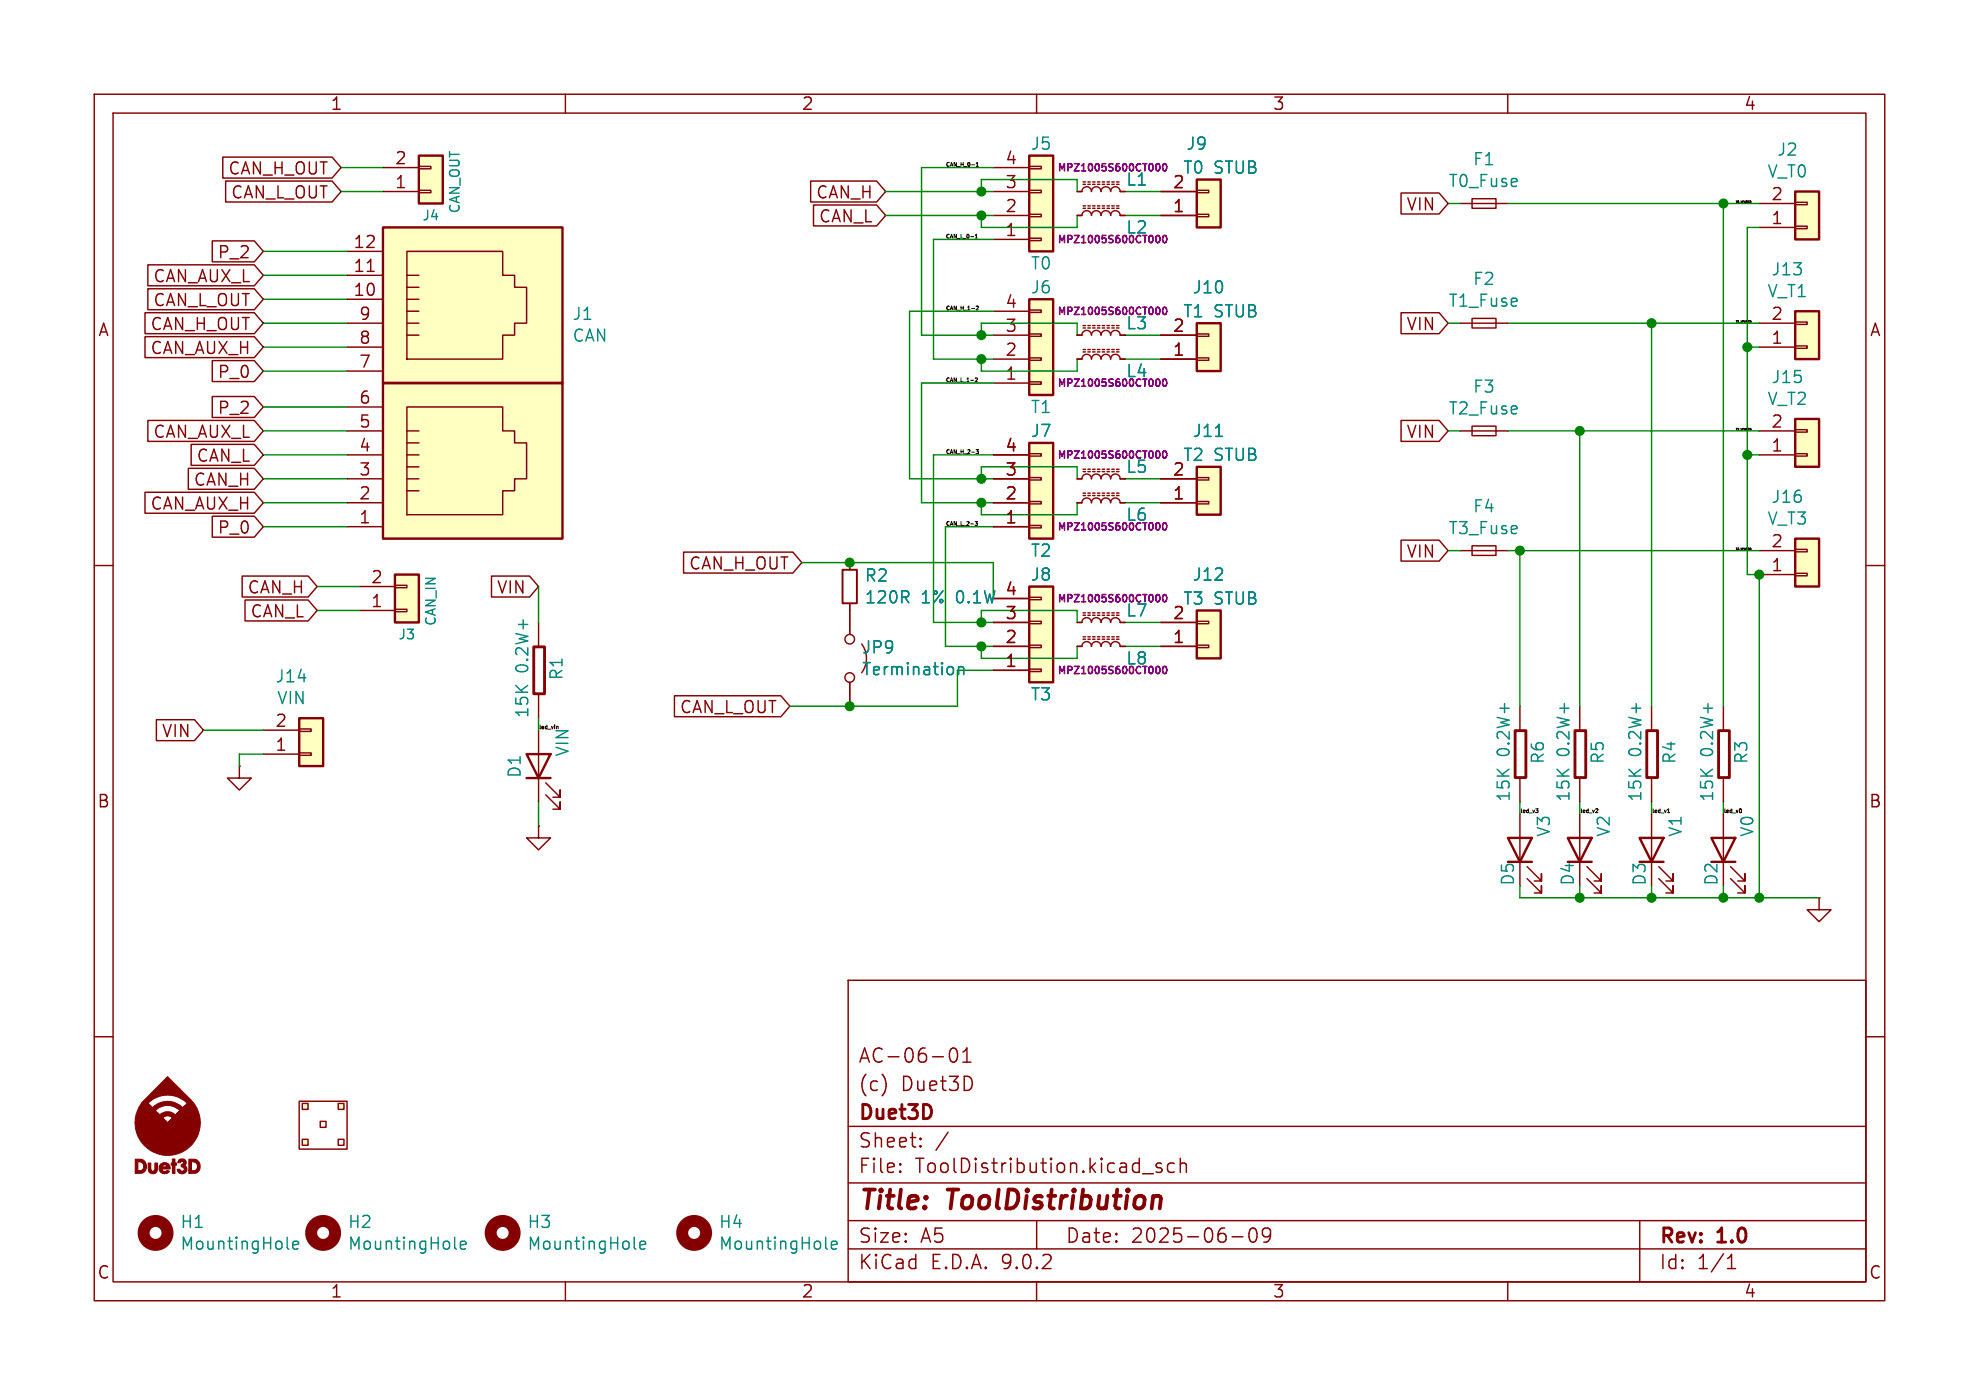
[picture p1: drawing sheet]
<svg xmlns="http://www.w3.org/2000/svg" width="210mm" height="148mm" viewBox="0 0 210 148" stroke-linecap="round" stroke-linejoin="round" font-family="sans-serif">
<path d="M0 0h210v148h-210z" fill="#fff" stroke="#fff" stroke-width=".11"/>
<g fill="none" stroke="#840000" stroke-width=".15">
<path d="M10 10h190v128h-190zM12 12h186v124h-186zM60 10v2M110 10v2M160 10v2M10 60h2M198 60h2M175.3 86.4v5M176 93.2l1.5 1.5v-.7v.7h-.7M176 91.9l1.5 1.6v-.8v.8h-.7M10 110h2M90 104h108v32h-108z"/>
<path d="M90 119.5h108M94 114.6v.4v.6M100.9 111.3a.36 .36 0 0 1 .4-.1 .36 .36 0 0 1 .2 .3 .88 .88 0 0 1-.2 1.2 .38 .38 0 0 1-.5-.3 1.28 1.28 0 0 1 .1-1.1zM102.2 112.7h.8M102.2 111.6l.4-.4v1.5M198 110h2M60 136v2M90 132.5h108M90 129.5h108M90 125.5h108M95.5 124.2l.1 .1-.1 .1M95.5 124.2v.1v.1"/>
<path d="M95.5 123.5v.1M95.5 124.2v.2M95.5 123.5h.1l-.1 .1M97.7 121.5l.1 .1-.1 .1M97.7 121.5l-.1 .1 .1 .1M97.7 120.8v.1M97.7 121.5v.2M97.7 120.8h.1l-.1 .1M97.7 120.8h-.1l.1 .1M100.6 120.1l-1.3 1.9M110 136v2M110 129.5v3"/>
<path d="M121.2 124.5h1.2M123.2 123.5l-.3-.1-.2 .2 .1 .2 .4 .2 .1 .1-.1 .2-.1 .1-.4-.1M124.6 123.5l-.4-.1-.3 .3v.4l.1 .2 .2 .1 .4-.1M125.2 123.5a.37 .37 0 0 1 .7 .1v.8M125.2 122.9v1.5M130.8 131.2h1.1M132.7 130.4a.36 .36 0 0 1 .3-.1 .36 .36 0 0 1 .3 .3 .88 .88 0 0 1-.3 1.2 .38 .38 0 0 1-.4-.3 1.28 1.28 0 0 1 .1-1.1zM134.8 130.9l-.3 .3h-.2l-.3-.3v-.3l.1-.2 .4-.1 .3 .1a.99 .99 0 0 1-.4 1.4h-.3M160 136v2M174 129.5v6.5M183.3 134.6h.9M183.3 133.5l.5-.4v1.5"/>
</g>
<g fill="none" stroke="#840000" stroke-width="1.3">
<circle cx="34.3" cy="130.8" r="1.27"/>
<circle cx="53.3" cy="130.8" r="1.27"/>
</g>
<path d="M48.2 132.4l.2 .1M48.9 132.1l.6-.1-.1-.3h-.4l-.1 .2v.6h.1h.4M67.3 132.4l.2 .1M67.9 132.1l.6-.1-.1-.3h-.3l-.2 .2 .1 .6h.1h.3" fill="none" stroke="#008484" stroke-width=".15"/>
<path d="M174 88.9h2.5l-1.2 2.5zM174 91.4h2.5" fill="none" stroke="#840000" stroke-width=".25"/>
<g fill="#ffffc2">
<path d="M32.1 117.1h.6v.6h-.6z"/>
<path d="M32.1 120.9h.6v.6h-.6z"/>
<path d="M35.9 117.1h.6v.6h-.6z"/>
</g>
<g fill="none" stroke="#840000" stroke-width=".15">
<path d="M154.9 21.6h5.1M154.9 34.3h5.1M156.2 21.1h2.5v1h-2.5zM156.2 33.8h2.5v1h-2.5zM182.9 74.9v2.6M182.9 82.6v2.5M182.9 86.4v5M183.6 93.2l1.6 1.5v-.7v.7h-.8M183.6 91.9l1.6 1.6v-.8v.8h-.8M31.7 116.8h5.1v5.1h-5.1zM32.1 117.1h.6v.6h-.6zM34 119h.6v.6h-.6z"/>
<path d="M35.9 117.1h.6v.6h-.6zM32.1 120.9h.6v.6h-.6zM35.9 120.9h.6v.6h-.6z"/>
</g>
<path d="M182.4 77.5h1.1v5h-1.1z" fill="none" stroke="#840000" stroke-width=".3"/>
<path d="M181.6 88.9h2.5l-1.2 2.5zM181.6 91.4h2.5" fill="none" stroke="#840000" stroke-width=".25"/>
<path d="M41.9 61h2.5v5h-2.5z" fill="#ffffc2"/>
<path d="M41.9 61h2.5v5h-2.5z" fill="none" stroke="#840000" stroke-width=".25"/>
<path d="M38.1 64.8h3.8M38.1 62.2h3.8M41.9 64.6h1.3v.3h-1.3zM41.9 62.1h1.3v.3h-1.3z" fill="none" stroke="#840000" stroke-width=".15"/>
<path d="M190.5 20.3h2.5v5.1h-2.5z" fill="#ffffc2"/>
<path d="M190.5 20.3h2.5v5.1h-2.5z" fill="none" stroke="#840000" stroke-width=".25"/>
<path d="M186.7 24.1h3.8M186.7 21.6h3.8M190.5 24h1.3v.3h-1.3zM190.5 21.5h1.3v.2h-1.3zM154.9 45.7h5.1M156.2 45.2h2.5v1h-2.5z" fill="none" stroke="#840000" stroke-width=".15"/>
<path d="M31.7 76.2h2.6v5.1h-2.6z" fill="#ffffc2"/>
<path d="M31.7 76.2h2.6v5.1h-2.6z" fill="none" stroke="#840000" stroke-width=".25"/>
<path d="M27.9 77.5h3.8M31.7 79.9h1.3v.2h-1.3zM31.7 77.3h1.3v.3h-1.3zM27.9 80h3.8" fill="none" stroke="#840000" stroke-width=".15"/>
<path d="M190.5 57.2h2.5v5h-2.5z" fill="#ffffc2"/>
<path d="M190.5 57.2h2.5v5h-2.5z" fill="none" stroke="#840000" stroke-width=".25"/>
<path d="M186.7 58.4h3.8M190.5 58.3h1.3v.2h-1.3zM186.7 61h3.8M190.5 60.8h1.3v.3h-1.3z" fill="none" stroke="#840000" stroke-width=".15"/>
<path d="M109.2 47h2.6v10.2h-2.6z" fill="#ffffc2"/>
<path d="M109.2 47h2.6v10.2h-2.6zM166.4 88.9h2.5l-1.3 2.5zM166.4 91.4h2.5" fill="none" stroke="#840000" stroke-width=".25"/>
<g fill="none" stroke="#840000" stroke-width=".15">
<path d="M114.9 19.6h.3M114.9 19.3h.3M115.4 19.6h.3M115.4 19.3h.3M116 19.6h.2M116 19.3h.2M116.5 19.6h.2M116.5 19.3h.2M117 19.6h.2M117 19.3h.2M117.5 19.6h.2M117.5 19.3h.2"/>
<path d="M118 19.6h.2M118 19.3h.2M118.5 19.6h.2M118.5 19.3h.2M114.3 20.3h.5a.51 .51 0 0 1 .5-.5 .51 .51 0 0 1 .5 .5 .51 .51 0 0 1 .5-.5 .51 .51 0 0 1 .5 .5 .51 .51 0 0 1 .5-.5 .51 .51 0 0 1 .6 .5 .51 .51 0 0 1 .5-.5 .51 .51 0 0 1 .5 .5h.5M105.4 55.9h3.8M105.4 53.3h3.8M105.4 50.8h3.8M105.4 48.3h3.8M109.2 55.8h1.3v.2h-1.3zM109.2 53.2h1.3v.3h-1.3zM109.2 50.7h1.3v.2h-1.3z"/>
<path d="M109.2 48.1h1.3v.3h-1.3zM167.6 86.4v5M168.4 93.2l1.5 1.5v-.7v.7h-.7M168.4 91.9l1.5 1.6v-.8v.8h-.7"/>
</g>
<path d="M122.7 17.5l.1-.1a.41 .41 0 0 1 .3 .3 .41 .41 0 0 1-.3 .4l-.1-.1M123.4 17.4h.2a.41 .41 0 0 1 .2 .3 .41 .41 0 0 1-.2 .4l-.2-.3z" fill="none" stroke="#840084" stroke-width=".15"/>
<path d="M127 19.1h2.5v5h-2.5z" fill="#ffffc2"/>
<path d="M127 19.1h2.5v5h-2.5zM160 88.9h2.6l-1.3 2.5zM160 91.4h2.6" fill="none" stroke="#840000" stroke-width=".25"/>
<path d="M123.2 22.9h3.8M123.2 20.3h3.8M127 22.7h1.3v.3h-1.3zM127 20.2h1.3v.2h-1.3zM161.3 86.4v5M162.1 93.2l1.5 1.5v-.7v.7h-.8M162.1 91.9l1.5 1.6v-.8v.8h-.8" fill="none" stroke="#840000" stroke-width=".15"/>
<path d="M109.2 62.2h2.6v10.2h-2.6z" fill="#ffffc2"/>
<path d="M109.2 62.2h2.6v10.2h-2.6z" fill="none" stroke="#840000" stroke-width=".25"/>
<path d="M105.4 71.1h3.8M105.4 68.6h3.8M105.4 66h3.8M105.4 63.5h3.8M109.2 71h1.3v.2h-1.3zM109.2 68.5h1.3v.2h-1.3zM109.2 65.9h1.3v.3h-1.3zM109.2 63.4h1.3v.2h-1.3z" fill="none" stroke="#840000" stroke-width=".15"/>
<path d="M127 49.5h2.5v5.1h-2.5z" fill="#ffffc2"/>
<path d="M127 49.5h2.5v5.1h-2.5z" fill="none" stroke="#840000" stroke-width=".25"/>
<g fill="none" stroke="#840000" stroke-width=".15">
<path d="M114.3 35.6h.5a.51 .51 0 0 1 .5-.5 .51 .51 0 0 1 .5 .5 .51 .51 0 0 1 .5-.5 .51 .51 0 0 1 .5 .5 .51 .51 0 0 1 .5-.5 .51 .51 0 0 1 .6 .5 .51 .51 0 0 1 .5-.5 .51 .51 0 0 1 .5 .5h.5M114.9 34.8h.3M114.9 34.5h.3M115.4 34.8h.3M115.4 34.5h.3M116 34.8h.2M116 34.5h.2M116.5 34.8h.2M116.5 34.5h.2M117 34.8h.2M117 34.5h.2M117.5 34.8h.2"/>
<path d="M117.5 34.5h.2M118 34.8h.2M118 34.5h.2M118.5 34.8h.2M118.5 34.5h.2M90.2 59.7v.8M123.2 53.3h3.8M123.2 50.8h3.8M127 53.2h1.3v.3h-1.3zM127 50.7h1.3v.2h-1.3zM90.2 64v3.3M90.2 72.4v2.5"/>
<path d="M91.4 68.3a2.54 2.54 0 0 1 0 3.1M161.3 74.9v2.6M167.6 74.9v2.6M175.3 74.9v2.6M161.3 82.6v2.5M167.6 82.6v2.5M175.3 82.6v2.5M193 95.3v1.2h1.3l-1.3 1.3-1.2-1.3h1.2M193 95.3h.1"/>
<circle cx="90.2" cy="71.9" r=".51"/>
<circle cx="90.2" cy="67.8" r=".51"/>
</g>
<path d="M129 46.3h.7M101.7 70.7v.9M101.7 70.8a.32 .32 0 0 1 .6 .1v.7" fill="none" stroke="#008484" stroke-width=".15"/>
<path d="M160.8 77.5h1.1v5h-1.1zM167.1 77.5h1.2v5h-1.2zM174.8 77.5h1.1v5h-1.1z" fill="none" stroke="#840000" stroke-width=".3"/>
<path d="M122.7 32.7l.1-.1a.41 .41 0 0 1 .3 .4 .41 .41 0 0 1-.3 .4l-.1-.2M123.4 32.7l.2-.1a.41 .41 0 0 1 .2 .4 .41 .41 0 0 1-.2 .4l-.2-.3z" fill="none" stroke="#840084" stroke-width=".15"/>
<path d="M89.4 60.5h1.5v3.5h-1.5z" fill="none" stroke="#840000" stroke-width=".2"/>
<g fill="#ffffc2">
<path d="M40.6 24.1h19.1v16.5h-19.1z"/>
<path d="M40.6 40.6h19.1v16.6h-19.1z"/>
</g>
<path d="M40.6 24.1h19.1v16.5h-19.1zM40.6 40.6h19.1v16.6h-19.1z" fill="none" stroke="#840000" stroke-width=".25"/>
<g fill="none" stroke="#840000" stroke-width=".15">
<path d="M36.8 26.7h3.8M36.8 29.2h3.8M36.8 31.8h3.8M36.8 34.3h3.8M36.8 36.8h3.8M36.8 39.4h3.8M39 28.8h.7M43.2 29.2h1.2M43.2 30.5h1.2M43.2 31.8h1.2M43.2 33h1.2M43.2 34.3h1.2"/>
<path d="M43.2 35.6h1.2M43.2 26.7h10.1v2.5h1.3v1.3h1.3v3.8h-1.3v1.3h-1.3v2.5h-10.1zM36.8 43.2h3.8M36.8 45.7h3.8M36.8 48.3h3.8M36.8 50.8h3.8M36.8 53.3h3.8M36.8 55.9h3.8M43.2 45.7h1.2M43.2 47h1.2M43.2 48.3h1.2M43.2 49.5h1.2"/>
<path d="M43.2 50.8h1.2M43.2 52.1h1.2M43.2 43.2h10.1v2.5h1.3v1.3h1.3v3.8h-1.3v1.3h-1.3v2.5h-10.1z"/>
</g>
<path d="M127 34.3h2.5v5.1h-2.5z" fill="#ffffc2"/>
<path d="M127 34.3h2.5v5.1h-2.5z" fill="none" stroke="#840000" stroke-width=".25"/>
<path d="M123.2 38.1h3.8M123.2 35.6h3.8M127 38h1.3v.2h-1.3zM127 35.4h1.3v.3h-1.3z" fill="none" stroke="#840000" stroke-width=".15"/>
<path d="M44.4 16.5h2.6v5.1h-2.6z" fill="#ffffc2"/>
<path d="M44.4 16.5h2.6v5.1h-2.6z" fill="none" stroke="#840000" stroke-width=".25"/>
<g fill="none" stroke="#840000" stroke-width=".15">
<path d="M40.6 17.8h3.8M44.4 17.7h1.3v.2h-1.3zM40.6 20.3h3.8M44.4 20.2h1.3v.2h-1.3zM114.3 22.9h.5a.51 .51 0 0 1 .5-.5 .51 .51 0 0 1 .5 .5 .51 .51 0 0 1 .5-.5 .51 .51 0 0 1 .5 .5 .51 .51 0 0 1 .5-.5 .51 .51 0 0 1 .6 .5 .51 .51 0 0 1 .5-.5 .51 .51 0 0 1 .5 .5h.5M114.9 22.1h.3M114.9 21.8h.3M115.4 22.1h.3M115.4 21.8h.3M116 22.1h.2M116 21.8h.2M116.5 22.1h.2"/>
<path d="M116.5 21.8h.2M117 22.1h.2M117 21.8h.2M117.5 22.1h.2M117.5 21.8h.2M118 22.1h.2M118 21.8h.2M118.5 22.1h.2M118.5 21.8h.2M154.9 58.4h5.1M156.2 57.9h2.5v1h-2.5z"/>
</g>
<path d="M122.7 25.1l.1-.1a.41 .41 0 0 1 .3 .4 .41 .41 0 0 1-.3 .3l-.1-.1M123.4 25.1l.2-.1a.41 .41 0 0 1 .2 .4 .41 .41 0 0 1-.2 .3l-.2-.2z" fill="none" stroke="#840084" stroke-width=".15"/>
<path d="M109.2 31.8h2.6v10.1h-2.6z" fill="#ffffc2"/>
<path d="M109.2 31.8h2.6v10.1h-2.6z" fill="none" stroke="#840000" stroke-width=".25"/>
<path d="M105.4 38.1h3.8M105.4 35.6h3.8M105.4 33h3.8M109.2 38h1.3v.2h-1.3zM109.2 35.4h1.3v.3h-1.3zM109.2 32.9h1.3v.2h-1.3zM105.4 40.6h3.8M109.2 40.5h1.3v.3h-1.3z" fill="none" stroke="#840000" stroke-width=".15"/>
<path d="M109.2 16.5h2.6v10.2h-2.6z" fill="#ffffc2"/>
<path d="M109.2 16.5h2.6v10.2h-2.6zM55.9 80h2.5l-1.3 2.6zM55.9 82.6h2.5" fill="none" stroke="#840000" stroke-width=".25"/>
<path d="M105.4 17.8h3.8M109.2 17.7h1.3v.2h-1.3zM105.4 25.4h3.8M105.4 22.9h3.8M105.4 20.3h3.8M109.2 25.3h1.3v.2h-1.3zM109.2 22.7h1.3v.3h-1.3zM109.2 20.2h1.3v.2h-1.3zM57.1 77.5v7.6M57.9 84.3l1.5 1.6v-.8v.8h-.7M57.9 83.1l1.5 1.5v-.8v.8h-.7" fill="none" stroke="#840000" stroke-width=".15"/>
<g fill="#840000" stroke="#840000" stroke-width=".11">
<path d="M14.4 123h.5l.5 .2 .1 .7-.1 .3-.2 .2-.8 .1v-.3h.6l.2-.3v-.3l-.1-.2-.5-.1v.9h-.2z"/>
<path d="M15.7 123.4h.3v.6l.1 .3h.2l.1-.2v-.7h.3v.9a.5 .5 0 0 1-.7 .2l-.3-.3z"/>
<path d="M17 123.5l.4-.2 .5 .2 .1 .2 .1 .3h-1l.3 .3 .3-.1 .3 .1a.58 .58 0 0 1-.8 .2l-.2-.2-.1-.5h.9l-.1-.2h-.4l-.1 .2h-.3z"/>
<path d="M15.3 116.7l2.5-2.5 2.6 2.7a3.5 3.5 0 0 1 .9 2.1l-.1 1-.4 .8-.7 .9-.8 .6-1 .3h-1l-1-.4-.9-.6a3.3 3.3 0 0 1-1.1-2.3l.1-.7h2.9l.5 .5 .5-.5-.4-.2h-.3l-.3 .2h-2.9l.2-.8h1.9l.4 .5 .7-.3h.5l.5 .3 .5-.4-.6-.5-.5-.1-.9 .1-.6 .4h-1.9l.4-.8h.7l.5 .5a2.16 2.16 0 0 1 1.7-.6l.6 .1 .5 .2 .4 .3 .5-.4-.7-.5-1-.4-1.1 .1-.8 .3-.6 .4h-.7z"/>
<path d="M18.3 123h.3v.4h.1v.2h-.1v.9h-.3v-.9h-.1v-.2h.1z"/>
<path d="M18.9 123.1l.3-.1h.3l.2 .1 .1 .1v.2l-.2 .3 .2 .2v.4l-.4 .2h-.4l-.1-.2-.1-.2h.3a.22 .22 0 0 0 .2 .2 .22 .22 0 0 0 .2-.1v-.3l-.3-.1v-.3h.1a.16 .16 0 0 0 .2-.1 .16 .16 0 0 0-.2-.2 .16 .16 0 0 0-.1 .2h-.3z"/>
<path d="M20 123h.8l.3 .3 .1 .7-.3 .4-.9 .1v-.3h.8l.2-.3-.1-.4-.1-.2h-.5v.9h-.3z"/>
</g>
<path d="M127 64.8h2.5v5.1h-2.5z" fill="#ffffc2"/>
<path d="M127 64.8h2.5v5.1h-2.5z" fill="none" stroke="#840000" stroke-width=".25"/>
<g fill="none" stroke="#840000" stroke-width=".15">
<path d="M114.3 38.1h.5a.51 .51 0 0 1 .5-.5 .51 .51 0 0 1 .5 .5 .51 .51 0 0 1 .5-.5 .51 .51 0 0 1 .5 .5 .51 .51 0 0 1 .5-.5 .51 .51 0 0 1 .6 .5 .51 .51 0 0 1 .5-.5 .51 .51 0 0 1 .5 .5h.5M114.9 37.3h.3M114.9 37.1h.3M115.4 37.3h.3M115.4 37.1h.3M116 37.3h.2M116 37.1h.2M116.5 37.3h.2M116.5 37.1h.2M117 37.3h.2M117 37.1h.2M117.5 37.3h.2"/>
<path d="M117.5 37.1h.2M118 37.3h.2M118 37.1h.2M118.5 37.3h.2M118.5 37.1h.2M114.3 53.3h.5a.51 .51 0 0 1 .5-.5 .51 .51 0 0 1 .5 .5 .51 .51 0 0 1 .5-.5 .51 .51 0 0 1 .5 .5 .51 .51 0 0 1 .5-.5 .51 .51 0 0 1 .6 .5 .51 .51 0 0 1 .5-.5 .51 .51 0 0 1 .5 .5h.5M114.3 50.8h.5a.51 .51 0 0 1 .5-.5 .51 .51 0 0 1 .5 .5 .51 .51 0 0 1 .5-.5 .51 .51 0 0 1 .5 .5 .51 .51 0 0 1 .5-.5 .51 .51 0 0 1 .6 .5 .51 .51 0 0 1 .5-.5 .51 .51 0 0 1 .5 .5h.5M114.9 52.6h.3M114.9 52.3h.3M114.9 50h.3M114.9 49.8h.3M115.4 52.6h.3"/>
<path d="M115.4 52.3h.3M115.4 50h.3M115.4 49.8h.3M116 52.6h.2M116 52.3h.2M116 50h.2M116 49.8h.2M116.5 52.6h.2M116.5 52.3h.2M116.5 50h.2M116.5 49.8h.2M117 52.6h.2"/>
<path d="M117 52.3h.2M117 50h.2M117 49.8h.2M117.5 52.6h.2M117.5 52.3h.2M117.5 50h.2M117.5 49.8h.2M118 52.6h.2M118 52.3h.2M118 50h.2M118 49.8h.2M118.5 52.6h.2"/>
<path d="M118.5 52.3h.2M118.5 50h.2M118.5 49.8h.2M57.1 66v2.6M57.1 73.7v2.5M114.3 68.6h.5a.51 .51 0 0 1 .5-.5 .51 .51 0 0 1 .5 .5 .51 .51 0 0 1 .5-.5 .51 .51 0 0 1 .5 .5 .51 .51 0 0 1 .5-.5 .51 .51 0 0 1 .6 .5 .51 .51 0 0 1 .5-.5 .51 .51 0 0 1 .5 .5h.5M114.3 66h.5a.51 .51 0 0 1 .5-.5 .51 .51 0 0 1 .5 .5 .51 .51 0 0 1 .5-.5 .51 .51 0 0 1 .5 .5 .51 .51 0 0 1 .5-.5 .51 .51 0 0 1 .6 .5 .51 .51 0 0 1 .5-.5 .51 .51 0 0 1 .5 .5h.5M114.9 67.8h.3M114.9 67.6h.3M114.9 65.3h.3M114.9 65h.3M115.4 67.8h.3"/>
<path d="M115.4 67.6h.3M115.4 65.3h.3M115.4 65h.3M116 67.8h.2M116 67.6h.2M116 65.3h.2M116 65h.2M116.5 67.8h.2M116.5 67.6h.2M116.5 65.3h.2M116.5 65h.2M117 67.8h.2"/>
<path d="M117 67.6h.2M117 65.3h.2M117 65h.2M117.5 67.8h.2M117.5 67.6h.2M117.5 65.3h.2M117.5 65h.2M118 67.8h.2M118 67.6h.2M118 65.3h.2M118 65h.2M118.5 67.8h.2"/>
<path d="M118.5 67.6h.2M118.5 65.3h.2M118.5 65h.2M123.2 68.6h3.8M123.2 66h3.8M127 68.5h1.3v.2h-1.3zM127 65.9h1.3v.3h-1.3zM25.4 81.3v1.3h1.3l-1.3 1.2-1.3-1.2h1.3M25.4 81.3h.1"/>
</g>
<path d="M122.7 40.4l.1-.2a.41 .41 0 0 1 .3 .4 .41 .41 0 0 1-.3 .4l-.1-.2M122.7 48l.1-.2a.41 .41 0 0 1 .3 .4 .41 .41 0 0 1-.3 .4l-.1-.1M122.7 55.6l.1-.1a.41 .41 0 0 1 .3 .3 .41 .41 0 0 1-.3 .4l-.1-.1M123.4 40.3l.2-.1a.41 .41 0 0 1 .2 .4 .41 .41 0 0 1-.2 .4l-.2-.3zM123.4 47.9l.2-.1a.41 .41 0 0 1 .2 .4 .41 .41 0 0 1-.2 .4l-.2-.3zM123.4 55.5h.2a.41 .41 0 0 1 .2 .3 .41 .41 0 0 1-.2 .4l-.2-.3zM122.7 70.8l.1-.1a.41 .41 0 0 1 .3 .4 .41 .41 0 0 1-.3 .4l-.1-.2M122.7 63.2l.1-.1a.41 .41 0 0 1 .3 .4 .41 .41 0 0 1-.3 .3l-.1-.1M123.4 70.8l.2-.1a.41 .41 0 0 1 .2 .4 .41 .41 0 0 1-.2 .4l-.2-.3zM123.4 63.2l.2-.1a.41 .41 0 0 1 .2 .4 .41 .41 0 0 1-.2 .3l-.2-.2z" fill="none" stroke="#840084" stroke-width=".15"/>
<path d="M56.6 68.6h1.2v5h-1.2z" fill="none" stroke="#840000" stroke-width=".3"/>
<circle cx="16.5" cy="130.8" r="1.27" fill="none" stroke="#840000" stroke-width="1.3"/>
<path d="M30.5 132.4l.2 .1M31.1 132.1l.6-.1-.1-.3h-.3l-.2 .2v.6h.2h.3" fill="none" stroke="#008484" stroke-width=".15"/>
<path d="M190.5 44.5h2.5v5h-2.5z" fill="#ffffc2"/>
<path d="M190.5 44.5h2.5v5h-2.5z" fill="none" stroke="#840000" stroke-width=".25"/>
<path d="M186.7 48.3h3.8M186.7 45.7h3.8M190.5 48.1h1.3v.3h-1.3zM190.5 45.6h1.3v.2h-1.3z" fill="none" stroke="#840000" stroke-width=".15"/>
<path d="M190.5 33h2.5v5.1h-2.5z" fill="#ffffc2"/>
<path d="M190.5 33h2.5v5.1h-2.5z" fill="none" stroke="#840000" stroke-width=".25"/>
<g fill="none" stroke="#840000" stroke-width=".15">
<path d="M23.6 16.7h11.6l1 1.1-1 1.1h-11.6zM23.9 19.2h11.3l1 1.1-1 1.1h-11.3zM86 19.2h7l1 1.1-1 1.1h-7zM15.4 33.2h11.6l.9 1.1-.9 1.1h-11.6zM15.4 35.7h11.6l.9 1.1-.9 1.1h-11.6zM15.7 30.6h11.3l.9 1.2-.9 1.1h-11.3zM15.7 28.1h11.3l.9 1.1-.9 1.1h-11.3zM22.5 25.6h4.5l.9 1.1-.9 1.1h-4.5zM22.5 38.3h4.5l.9 1.1-.9 1.1h-4.5zM86.3 21.7h6.7l1 1.2-1 1.1h-6.7zM114.3 20.3h.5M114.3 22.9h.5"/>
<path d="M114.3 35.6h.5M114.3 38.1h.5M118.9 20.3h.5M118.9 22.9h.5M118.9 35.6h.5M118.9 38.1h.5M123.2 20.3h3.8M123.2 22.9h3.8M123.2 35.6h3.8M123.2 38.1h3.8M148.7 33.2h4l1 1.1-1 1.1h-4zM148.7 20.5h4l1 1.1-1 1.1h-4z"/>
<path d="M186.7 36.8h3.8M186.7 34.3h3.8M190.5 36.7h1.3v.3h-1.3zM190.5 34.2h1.3v.2h-1.3zM15.4 52.2h11.6l.9 1.1-.9 1.2h-11.6zM15.7 44.6h11.3l.9 1.1-.9 1.1h-11.3zM20 49.7h7l.9 1.1-.9 1.1h-7zM20.3 47.1h6.7l.9 1.2-.9 1.1h-6.7zM22.5 42.1h4.5l.9 1.1-.9 1.1h-4.5zM22.5 54.8h4.5l.9 1.1-.9 1.1h-4.5zM72.5 58.6h11.6l1 1.1-1 1.1h-11.6zM90.2 59.7v.8"/>
<path d="M105.4 55.9h3.8M105.4 53.3h3.8M105.4 50.8h3.8M105.4 48.3h3.8M114.3 53.3h.5M114.3 50.8h.5M118.9 53.3h.5M118.9 50.8h.5M123.2 53.3h3.8M123.2 50.8h3.8M148.7 57.3h4l1 1.1-1 1.1h-4zM148.7 44.6h4l1 1.1-1 1.1h-4z"/>
<path d="M16.6 76.4h4l1 1.1-1 1.1h-4zM25.7 61.1h7l1 1.1-1 1.1h-7zM26 63.7h6.7l1 1.1-1 1.1h-6.7zM52.2 61.1h4l.9 1.1-.9 1.1h-4zM71.6 73.8h11.3l.9 1.1-.9 1.1h-11.3zM90.2 64v3.3M90.2 72.4v2.5M105.4 71.1h3.8M105.4 68.6h3.8M105.4 66h3.8M105.4 63.5h3.8M114.3 68.6h.5"/>
<path d="M114.3 66h.5M118.9 68.6h.5M118.9 66h.5M123.2 68.6h3.8M123.2 66h3.8M57.1 87.6v1.3h1.3l-1.3 1.3-1.2-1.3h1.2M57.1 87.6h.1"/>
</g>
<circle cx="73.7" cy="130.8" r="1.27" fill="none" stroke="#840000" stroke-width="1.3"/>
<path d="M129 46.3h.7M101.7 70.7v.9M101.7 70.8a.32 .32 0 0 1 .6 .1v.7M87.6 132.4l.2 .1M88.2 132.1l.6-.1v-.3h-.4l-.2 .2 .1 .6h.1h.4" fill="none" stroke="#008484" stroke-width=".15"/>
<g fill="none" stroke="#000" stroke-width=".11">
<path d="M103.6 17.6h.2M103.6 17.4l.1-.2v.4M103.5 25.3h.2M103.5 25l.1-.1v.4M103.6 32.5h.1l.1 .1-.2 .3h.2M103.5 55.3h.2l-.1 .2h.1v.2h-.2M103.5 40.1h.1l.1 .1-.2 .3h.2M103.6 47.7h.2l-.1 .2h.1v.2h-.2M163 85.8h.2l-.1 .2h.1v.2M169.4 85.8l.2 .1-.3 .3M177 86.2h.2M177 85.9l.1-.1v.4"/>
<path d="M184.7 85.8l.1 .2v.2"/>
</g>
<g fill="none" stroke="#008400" stroke-width=".15">
<path d="M36.2 17.8h4.4M105.4 17.8h-7.6v17.8h7.6M27.9 34.3h8.9M27.9 36.8h8.9M27.9 39.4h8.9M27.9 31.8h8.9M27.9 29.2h8.9M27.9 26.7h8.9M36.2 20.3h4.4M94 22.9h11.4M94 20.3h11.4M104.1 20.3v-1.2h10.2v1.2"/>
<path d="M104.1 22.9v1.2h10.2v-1.2M104.1 35.6v-1.3h10.2v1.3M104.1 38.1v1.3h10.2v-1.3M105.4 25.4h-6.3v12.7h6.3M105.4 33h-8.9v17.8h8.9M119.4 22.9h3.8M119.4 20.3h3.8M119.4 38.1h3.8M119.4 35.6h3.8M153.7 34.3h1.2M153.7 21.6h1.2M160 34.3h26.7"/>
<path d="M160 21.6h26.7M175.3 34.3v40.6M182.9 21.6v53.3M185.4 36.8h1.3M186.7 24.1h-1.3v36.9h1.3v34.3M27.9 45.7h8.9M27.9 55.9h8.9M27.9 48.3h8.9M27.9 53.3h8.9M27.9 50.8h8.9M27.9 43.2h8.9M85.1 59.7h20.3v3.8"/>
<path d="M104.1 50.8v-1.3h10.2v1.3M104.1 53.3v1.3h10.2v-1.3M105.4 55.9h-5.1v12.7h5.1M105.4 48.3h-6.3v17.7h6.3M105.4 40.6h-7.6v12.7h7.6M119.4 53.3h3.8M119.4 50.8h3.8M153.7 58.4h1.2M153.7 45.7h1.2M160 58.4h26.7M160 45.7h26.7M161.3 58.4v16.5"/>
<path d="M167.6 45.7v29.2M185.4 48.3h1.3M21.6 77.5h6.3M33.7 64.8h4.4M33.7 62.2h4.4M57.1 62.2v3.8M57.1 76.2v1.3M104.1 66v-1.2h10.2v1.2M104.1 68.6v1.3h10.2v-1.3M105.4 71.1h-3.8v3.8h-17.8M119.4 68.6h3.8M119.4 66h3.8"/>
<path d="M27.9 80h-2.5v1.3M57.1 85.1v2.5M161.3 94v1.3h31.7M161.3 85.1v1.3M167.6 85.1v1.3M167.6 94v1.3M175.3 85.1v1.3M175.3 94v1.3M182.9 85.1v1.3M182.9 94v1.3"/>
</g>
<g fill="none" stroke="#840084" stroke-width=".15">
<path d="M122.7 17.5l.1-.1a.41 .41 0 0 1 .3 .3 .41 .41 0 0 1-.3 .4l-.1-.1M123.4 17.4h.2a.41 .41 0 0 1 .2 .3 .41 .41 0 0 1-.2 .4l-.2-.3zM122.7 25.1l.1-.1a.41 .41 0 0 1 .3 .4 .41 .41 0 0 1-.3 .3l-.1-.1M122.7 32.7l.1-.1a.41 .41 0 0 1 .3 .4 .41 .41 0 0 1-.3 .4l-.1-.2M123.4 25.1l.2-.1a.41 .41 0 0 1 .2 .4 .41 .41 0 0 1-.2 .3l-.2-.2zM123.4 32.7l.2-.1a.41 .41 0 0 1 .2 .4 .41 .41 0 0 1-.2 .4l-.2-.3zM122.7 40.4l.1-.2a.41 .41 0 0 1 .3 .4 .41 .41 0 0 1-.3 .4l-.1-.2M122.7 48l.1-.2a.41 .41 0 0 1 .3 .4 .41 .41 0 0 1-.3 .4l-.1-.1M122.7 55.6l.1-.1a.41 .41 0 0 1 .3 .3 .41 .41 0 0 1-.3 .4l-.1-.1M123.4 40.3l.2-.1a.41 .41 0 0 1 .2 .4 .41 .41 0 0 1-.2 .4l-.2-.3zM123.4 47.9l.2-.1a.41 .41 0 0 1 .2 .4 .41 .41 0 0 1-.2 .4l-.2-.3zM123.4 55.5h.2a.41 .41 0 0 1 .2 .3 .41 .41 0 0 1-.2 .4l-.2-.3z"/>
<path d="M122.7 63.2l.1-.1a.41 .41 0 0 1 .3 .4 .41 .41 0 0 1-.3 .3l-.1-.1M122.7 70.8l.1-.1a.41 .41 0 0 1 .3 .4 .41 .41 0 0 1-.3 .4l-.1-.2M123.4 63.2l.2-.1a.41 .41 0 0 1 .2 .4 .41 .41 0 0 1-.2 .3l-.2-.2zM123.4 70.8l.2-.1a.41 .41 0 0 1 .2 .4 .41 .41 0 0 1-.2 .4l-.2-.3z"/>
</g>
<g fill="#008400" stroke="#008400" stroke-width=".15">
<circle cx="182.9" cy="95.3" r=".46"/>
<circle cx="175.3" cy="95.3" r=".46"/>
<circle cx="167.6" cy="95.3" r=".46"/>
<circle cx="186.7" cy="95.3" r=".46"/>
<circle cx="104.1" cy="22.9" r=".46"/>
<circle cx="104.1" cy="20.3" r=".46"/>
<circle cx="104.1" cy="35.6" r=".46"/>
<circle cx="167.6" cy="45.7" r=".46"/>
<circle cx="175.3" cy="34.3" r=".46"/>
<circle cx="182.9" cy="21.6" r=".46"/>
<circle cx="185.4" cy="48.3" r=".46"/>
<circle cx="185.4" cy="36.8" r=".46"/>
<circle cx="161.3" cy="58.4" r=".46"/>
<circle cx="186.7" cy="61" r=".46"/>
<circle cx="104.1" cy="53.3" r=".46"/>
<circle cx="104.1" cy="68.6" r=".46"/>
<circle cx="104.1" cy="66" r=".46"/>
<circle cx="90.2" cy="74.9" r=".46"/>
<circle cx="104.1" cy="50.8" r=".46"/>
<circle cx="90.2" cy="59.7" r=".46"/>
<circle cx="104.1" cy="38.1" r=".46"/>
</g>
<g font-size="2.8" fill="#840000">
<text x="91" y="128.9">Title:</text>
<text x="100.7" y="128.9">ToolDistribution</text>
</g>
<g font-size="2.1" fill="#840000">
<text x="91" y="113">AC-06-01</text>
<text x="91" y="119.2">Duet3D</text>
<text x="91" y="116">(c)</text>
<text x="95.6" y="116">Duet3D</text>
<text x="91" y="124.7">File:</text>
<text x="91" y="122">Sheet:</text>
<text x="97.1" y="124.7">ToolDistribution.kicad_sch</text>
<text x="91" y="134.9">KiCad</text>
<text x="91" y="132.1">Size:</text>
<text x="97.7" y="132.1">A5</text>
<text x="98.7" y="134.9">E.D.A.</text>
<text x="106.3" y="134.9">9.0.2</text>
<text x="113" y="132.1">Date:</text>
<text x="120" y="132.1">2025-06-09</text>
<text x="176" y="132.3">Rev:</text>
<text x="176" y="134.9">Id:</text>
<text x="180.1" y="134.9">1/1</text>
<text x="182.4" y="132.3">1.0</text>
</g>
<g font-size="1.8" fill="#840000">
<text x="35" y="11.9">1</text>
<text x="85" y="11.9">2</text>
<text x="135" y="11.9">3</text>
<text x="185" y="11.9">4</text>
<text x="41.8" y="17.5">2</text>
<text x="106.6" y="17.5">4</text>
<text x="24.1" y="18.7">CAN_H_OUT</text>
<text x="24.4" y="21.3">CAN_L_OUT</text>
<text x="41.8" y="20.1">1</text>
<text x="86.5" y="21.3">CAN_H</text>
<text x="86.8" y="23.8">CAN_L</text>
<text x="106.6" y="22.6">2</text>
<text x="106.6" y="20.1">3</text>
<text x="124.4" y="22.6">1</text>
<text x="124.4" y="20.1">2</text>
<text x="149.2" y="22.5">VIN</text>
<text x="187.9" y="23.9">1</text>
<text x="187.9" y="21.3">2</text>
<text x="23" y="27.6">P_2</text>
<text x="37.4" y="26.4">12</text>
<text x="37.4" y="29">11</text>
<text x="106.6" y="25.1">1</text>
<text x="10.3" y="35.9">A</text>
<text x="15.9" y="35.2">CAN_H_OUT</text>
<text x="16.2" y="32.7">CAN_L_OUT</text>
<text x="16.2" y="30.2">CAN_AUX_L</text>
<text x="37.4" y="31.5">10</text>
<text x="38" y="34">9</text>
<text x="106.6" y="35.3">3</text>
<text x="106.6" y="32.8">4</text>
<text x="124.4" y="35.3">2</text>
<text x="149.2" y="35.2">VIN</text>
<text x="187.9" y="34">2</text>
<text x="198.4" y="35.9">A</text>
<text x="15.9" y="37.8">CAN_AUX_H</text>
<text x="23" y="40.3">P_0</text>
<text x="38" y="36.6">8</text>
<text x="38" y="39.1">7</text>
<text x="106.6" y="40.4">1</text>
<text x="106.6" y="37.8">2</text>
<text x="124.4" y="37.8">1</text>
<text x="187.9" y="36.6">1</text>
<text x="16.2" y="46.7">CAN_AUX_L</text>
<text x="23" y="44.1">P_2</text>
<text x="38" y="42.9">6</text>
<text x="38" y="45.5">5</text>
<text x="149.2" y="46.7">VIN</text>
<text x="187.9" y="45.5">2</text>
<text x="20.5" y="51.8">CAN_H</text>
<text x="20.8" y="49.2">CAN_L</text>
<text x="38" y="48">4</text>
<text x="38" y="50.5">3</text>
<text x="38" y="53.1">2</text>
<text x="106.6" y="53.1">2</text>
<text x="106.6" y="50.5">3</text>
<text x="106.6" y="48">4</text>
<text x="124.4" y="53.1">1</text>
<text x="124.4" y="50.5">2</text>
<text x="187.9" y="48">1</text>
<text x="15.9" y="54.3">CAN_AUX_H</text>
<text x="23" y="56.8">P_0</text>
<text x="38" y="55.6">1</text>
<text x="106.6" y="55.6">1</text>
<text x="149.2" y="59.4">VIN</text>
<text x="187.9" y="58.2">2</text>
<text x="26.2" y="63.2">CAN_H</text>
<text x="26.5" y="65.7">CAN_L</text>
<text x="39.3" y="64.5">1</text>
<text x="39.3" y="62">2</text>
<text x="52.7" y="63.2">VIN</text>
<text x="73" y="60.6">CAN_H_OUT</text>
<text x="106.6" y="65.8">3</text>
<text x="106.6" y="63.2">4</text>
<text x="124.4" y="65.8">2</text>
<text x="187.9" y="60.7">1</text>
<text x="106.6" y="70.9">1</text>
<text x="106.6" y="68.3">2</text>
<text x="124.4" y="68.3">1</text>
<text x="29.1" y="77.2">2</text>
<text x="72.1" y="75.9">CAN_L_OUT</text>
<text x="17.1" y="78.4">VIN</text>
<text x="29.1" y="79.8">1</text>
<text x="10.3" y="85.9">B</text>
<text x="198.3" y="85.9">B</text>
<text x="10.3" y="135.9">C</text>
<text x="35" y="137.9">1</text>
<text x="85" y="137.9">2</text>
<text x="135" y="137.9">3</text>
<text x="185" y="137.9">4</text>
<text x="198.3" y="135.9">C</text>
</g>
<g font-size="1.8" fill="#008484">
<text x="109.3" y="16.1">J5</text>
<text x="125.8" y="16.1">J9</text>
<text x="156.2" y="17.8">F1</text>
<text x="188.5" y="16.7">J2</text>
<text x="125.5" y="18.6">T0</text>
<text x="128.8" y="18.6">STUB</text>
<text x="153.6" y="20.1">T0_Fuse</text>
<text x="187.5" y="19">V_T0</text>
<text x="109.3" y="28.8">T0</text>
<text x="187.9" y="29.4">J13</text>
<text x="60.7" y="34.2">J1</text>
<text x="109.3" y="31.3">J6</text>
<text x="125.5" y="33.9">T1</text>
<text x="126.5" y="31.3">J10</text>
<text x="128.8" y="33.9">STUB</text>
<text x="153.6" y="32.8">T1_Fuse</text>
<text x="156.2" y="30.5">F2</text>
<text x="187.5" y="31.7">V_T1</text>
<text x="60.7" y="36.5">CAN</text>
<text x="156.2" y="41.9">F3</text>
<text x="187.9" y="40.9">J15</text>
<text x="109.3" y="46.6">J7</text>
<text x="109.3" y="44">T1</text>
<text x="126.5" y="46.6">J11</text>
<text x="153.6" y="44.2">T2_Fuse</text>
<text x="187.5" y="43.2">V_T2</text>
<text x="125.5" y="49.1">T2</text>
<text x="128.8" y="49.1">STUB</text>
<text x="187.9" y="53.6">J16</text>
<text x="109.3" y="59.3">T2</text>
<text x="153.6" y="56.9">T3_Fuse</text>
<text x="156.2" y="54.6">F4</text>
<text x="187.5" y="55.9">V_T3</text>
<text x="91.7" y="61.9">R2</text>
<text x="91.7" y="64.2">120R</text>
<text x="97.7" y="64.2">1%</text>
<text x="101.6" y="64.2">0.1W</text>
<text x="109.3" y="61.8">J8</text>
<text x="125.5" y="64.4">T3</text>
<text x="126.5" y="61.8">J12</text>
<text x="128.8" y="64.4">STUB</text>
<text x="56.3" y="71.4" transform="rotate(-90 56.3 71.4)">0.2W+</text>
<text x="91.4" y="69.5">JP9</text>
<text x="91.4" y="71.9">Termination</text>
<text x="29.1" y="72.6">J14</text>
<text x="29.3" y="74.9">VIN</text>
<text x="56.3" y="76.3" transform="rotate(-90 56.3 76.3)">15K</text>
<text x="59.9" y="72.3" transform="rotate(-90 59.9 72.3)">R1</text>
<text x="109.3" y="74.5">T3</text>
<text x="55.5" y="82.6" transform="rotate(-90 55.5 82.6)">D1</text>
<text x="160.4" y="80.3" transform="rotate(-90 160.4 80.3)">0.2W+</text>
<text x="164.1" y="81.1" transform="rotate(-90 164.1 81.1)">R6</text>
<text x="166.8" y="80.3" transform="rotate(-90 166.8 80.3)">0.2W+</text>
<text x="170.4" y="81.1" transform="rotate(-90 170.4 81.1)">R5</text>
<text x="174.4" y="80.3" transform="rotate(-90 174.4 80.3)">0.2W+</text>
<text x="178" y="81.1" transform="rotate(-90 178 81.1)">R4</text>
<text x="182" y="80.3" transform="rotate(-90 182 80.3)">0.2W+</text>
<text x="185.6" y="81.1" transform="rotate(-90 185.6 81.1)">R3</text>
<text x="160.4" y="85.2" transform="rotate(-90 160.4 85.2)">15K</text>
<text x="166.8" y="85.2" transform="rotate(-90 166.8 85.2)">15K</text>
<text x="174.4" y="85.2" transform="rotate(-90 174.4 85.2)">15K</text>
<text x="178.7" y="88.9" transform="rotate(-90 178.7 88.9)">V1</text>
<text x="182" y="85.2" transform="rotate(-90 182 85.2)">15K</text>
<text x="160.9" y="94.1" transform="rotate(-90 160.9 94.1)">D5</text>
<text x="167.2" y="94.1" transform="rotate(-90 167.2 94.1)">D4</text>
<text x="174.9" y="94.1" transform="rotate(-90 174.9 94.1)">D3</text>
<text x="182.5" y="94.1" transform="rotate(-90 182.5 94.1)">D2</text>
<text x="19.1" y="130.5">H1</text>
<text x="36.8" y="130.5">H2</text>
<text x="55.9" y="130.5">H3</text>
<text x="76.2" y="130.5">H4</text>
<text x="19.1" y="132.8">MountingHole</text>
<text x="36.8" y="132.8">MountingHole</text>
<text x="55.9" y="132.8">MountingHole</text>
<text x="76.2" y="132.8">MountingHole</text>
</g>
<g font-size="1.8" fill="#840084">
<text x="119.4" y="19.9">L1</text>
<text x="119.4" y="25">L2</text>
<text x="119.4" y="35.2">L3</text>
<text x="119.4" y="40.2">L4</text>
<text x="119.4" y="50.4">L5</text>
<text x="119.4" y="55.5">L6</text>
<text x="119.4" y="65.6">L7</text>
<text x="119.4" y="70.7">L8</text>
</g>
<g font-size="1.8">
<text x="60.6" y="80.4" transform="rotate(-90 60.6 80.4)">VIN</text>
<text x="164.7" y="88.9" transform="rotate(-90 164.7 88.9)">V3</text>
<text x="171" y="88.9" transform="rotate(-90 171 88.9)">V2</text>
<text x="186.3" y="88.9" transform="rotate(-90 186.3 88.9)">V0</text>
</g>
<g font-size="1.4" fill="#008484">
<text x="44.7" y="23.6">J4</text>
<text x="49" y="22.7" transform="rotate(-90 49 22.7)">CAN_OUT</text>
<text x="42.2" y="68">J3</text>
<text x="46.5" y="66.5" transform="rotate(-90 46.5 66.5)">CAN_IN</text>
</g>
<g font-size="1.1" fill="#840084">
<text x="112.1" y="18.4">MPZ1005S600CT000</text>
<text x="112.1" y="26">MPZ1005S600CT000</text>
<text x="112.1" y="33.6">MPZ1005S600CT000</text>
<text x="112.1" y="41.2">MPZ1005S600CT000</text>
<text x="112.1" y="48.9">MPZ1005S600CT000</text>
<text x="112.1" y="56.5">MPZ1005S600CT000</text>
<text x="112.1" y="64.1">MPZ1005S600CT000</text>
<text x="112.1" y="71.7">MPZ1005S600CT000</text>
</g>
<g font-size=".6">
<text x="100.3" y="17.7">CAN_H_0-1</text>
<text x="100.3" y="25.3">CAN_L_0-1</text>
<text x="100.3" y="32.9">CAN_H_1-2</text>
<text x="100.3" y="40.6">CAN_L_1-2</text>
<text x="100.3" y="48.2">CAN_H_2-3</text>
<text x="100.3" y="55.8">CAN_L_2-3</text>
<text x="57.1" y="77.4">led_vin</text>
<text x="161.3" y="86.3">led_v3</text>
<text x="167.6" y="86.3">led_v2</text>
<text x="175.3" y="86.3">led_v1</text>
<text x="182.9" y="86.3">led_v0</text>
</g>
<g font-size=".3">
<text x="184.1" y="21.5">T0_VFUSED</text>
<text x="184.1" y="34.2">T1_VFUSED</text>
<text x="184.1" y="45.7">T2_VFUSED</text>
<text x="184.1" y="58.4">T3_VFUSED</text>
</g>
</svg>
